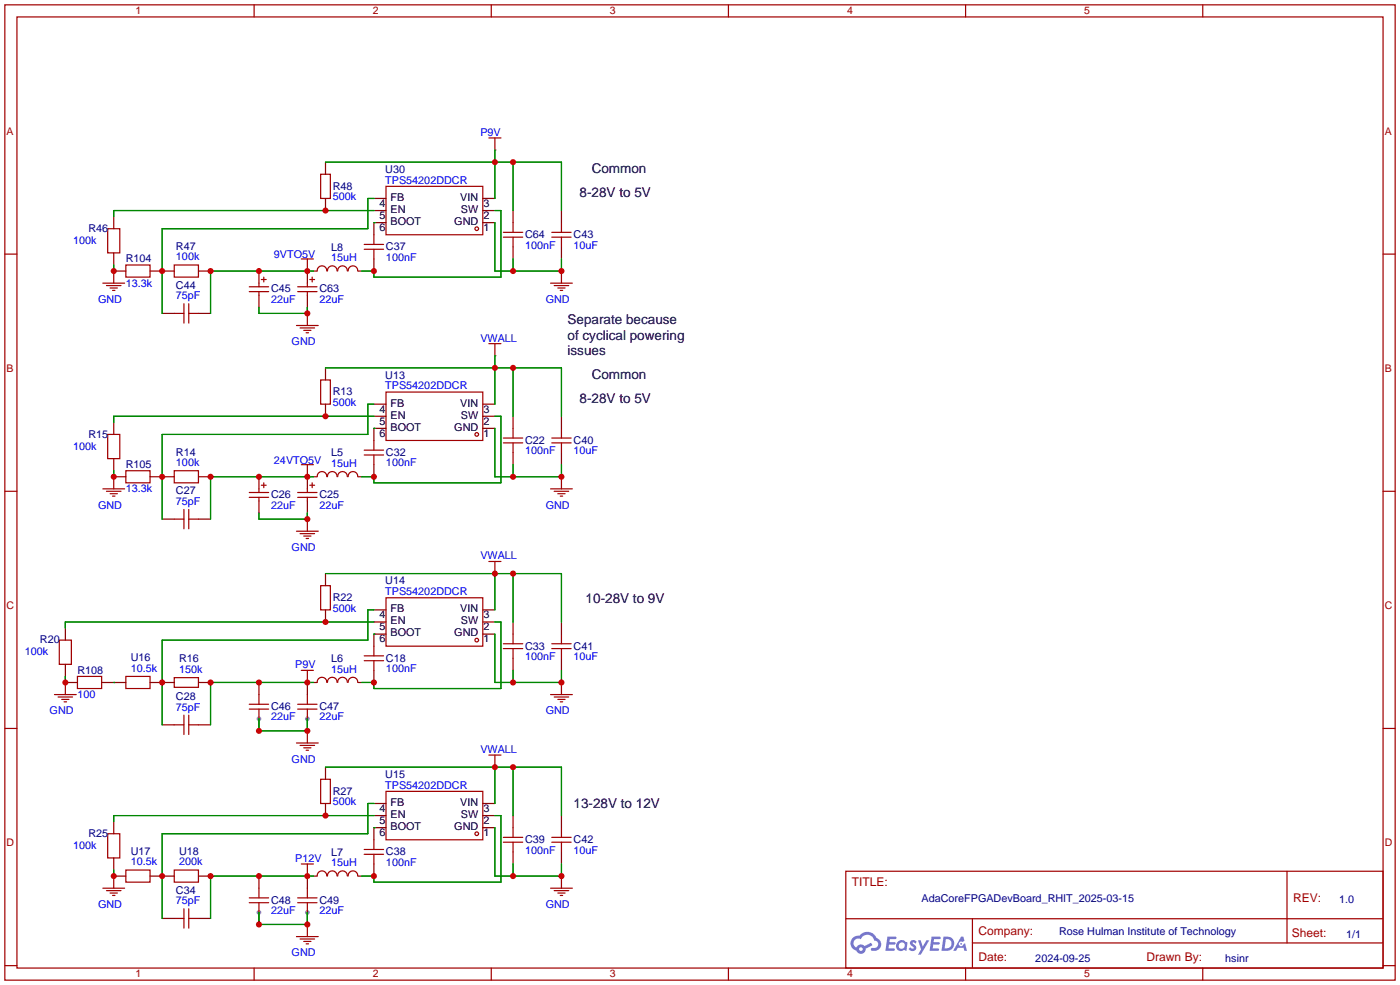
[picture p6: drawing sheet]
<svg xmlns="http://www.w3.org/2000/svg" width="294mm" height="207mm" viewBox="0 0 294 207" stroke-linecap="round" stroke-linejoin="round" font-family="sans-serif">
<g fill="#999">
<circle cx="54.4" cy="150.9" r=".51"/>
<circle cx="64.5" cy="150.9" r=".51"/>
<circle cx="54.4" cy="191.5" r=".51"/>
<circle cx="64.5" cy="191.5" r=".51"/>
</g>
<g fill="none" stroke="#a10000" stroke-width=".25">
<path d="M1 1h291.9v204.7h-291.9zM3.6 3.6h286.7v199.6h-286.7zM53.3 1v2.6M103.1 1v2.6M152.9 1v2.6M202.7 1v2.6M252.5 1v2.6M1 53.3h2.6M290.3 53.3h2.6M1 103.1h2.6M290.3 103.1h2.6M1 152.9h2.6"/>
<path d="M290.3 152.9h2.6M177.5 182.9h112.8v20.3h-112.8zM177.6 192.8h112.6M204.1 197.9h86.1M204.1 192.8v10.2M270.2 182.9v15M1 202.7h2.6M53.3 203.2v2.5M103.1 203.2v2.5M152.9 203.2v2.5M202.7 203.2v2.5M252.5 203.2v2.5"/>
<path d="M290.3 202.7h2.6"/>
</g>
<g fill="#5487ff">
<path d="M191.2 197.5l.5-.2 .4 .1 .3 .3-.2 .4a.33 .33 0 0 0-.3-.3 .33 .33 0 0 0-.4 .1l.1 .1a.86 .86 0 0 1 .7 .7 .86 .86 0 0 1-.3 .8l-.7 .1-.6-.4 .4-.4 .5 .3 .2-.1v-.2a.88 .88 0 0 1-.6-1.3z"/>
<path d="M192.7 197.4h.6l.4 1.3 .8-1.3h.6l-1.8 3h-.6l.6-1.1z"/>
<path d="M186.3 196.6h1.6l.3 .1-.1 .4h-1.3l-.1 .6h1.1l.2 .3-.3 .3h-1.1l-.1 .8h1.2l.1 .2-.1 .2-1.8 .1z"/>
<path d="M195.6 196.6h1.6l.2 .1v.4h-1.3l-.1 .6h1.1l.2 .3-.3 .3h-1.1l-.1 .8h1.2l.1 .2-.1 .2-1.9 .1z"/>
<path d="M201.7 196.6h.5l.3 .9-.5 .2a.5 .5 0 0 0-.7 .2 .5 .5 0 0 0 .3 .7 .5 .5 0 0 0 .6-.4l.4-.2 .4 1.6h-.6l-.1-.7h-1.2l-.4 .7h-.6z"/>
<path d="M198 196.6l-.4 3h1a1.51 1.51 0 0 0 1.7-1.5 1.51 1.51 0 0 0-1.8-1.5zM198.6 197.1a1.02 1.02 0 0 1 1.1 1.2 1.02 1.02 0 0 1-1.4 .8z"/>
<path d="M188.5 197.6a1.11 1.11 0 0 0-.3 1.6 1.11 1.11 0 0 0 1.6 .2l.5 .2 .2-1.7-.4-.2a1.02 1.02 0 0 0-1.6-.1zM188.6 198.5a.67 .67 0 0 1 1.3 0 .67 .67 0 0 1-1.3 0z"/>
<path d="M179 196.9a1.58 1.58 0 0 0 .8 2.6 1.01 1.01 0 0 0 1.1 .7 1.01 1.01 0 0 0 .8-1.1l1.4-.7-.3-.5-1.3 .7a1.03 1.03 0 0 0-1.7 .3 1 1 0 0 1-.5-1.4 1 1 0 0 1 1.4-.3 1.49 1.49 0 0 1 1.5-1 1.49 1.49 0 0 1 1.4 1.2 .82 .82 0 0 1 .7 1.1 .82 .82 0 0 1-1.2 .5l-.3 .1v.3a1.4 1.4 0 0 0 2-.6 1.4 1.4 0 0 0-.8-1.9 2.19 2.19 0 0 0-3.7-.5l-.8 .1zM180.3 199.2a.4 .4 0 0 1 .8 0 .4 .4 0 0 1-.8 0z"/>
<circle cx="201.8" cy="198.1" r=".19"/>
</g>
<g fill="none" stroke="#a10000" stroke-width=".25">
<path d="M67.3 36.6h2v5.1h-2zM81 39.1h20.3v10.2h-20.3zM102.6 29h2.6M103.9 29v2.5M21.6 59.4h4.6M22.4 59.9h3M22.6 48h2.5v5.1h-2.5zM23.9 56.9v2.5M26.4 55.6h5.1v2.6h-5.1zM36.6 55.6h5.1v2.6h-5.1zM54.4 59.4v.8M54.9 58.7h1"/>
<path d="M55.4 58.2v1M63.2 54.4h2.6M64.5 54.4v2.5M64.5 59.4v.8M65 58.7h1M65.5 58.2v1M66.6 56.9a1.01 1.01 0 0 1 1-1.1 1.01 1.01 0 0 1 1 1.1M68.7 56.9a1.01 1.01 0 0 1 1-1.1 1.01 1.01 0 0 1 1.1 1.1M70.9 56.9a1.01 1.01 0 0 1 1-1.1 1.01 1.01 0 0 1 1 1.1M73.1 56.9a1.01 1.01 0 0 1 1-1.1 1.01 1.01 0 0 1 1 1.1M76.5 52.3h4M76.5 51.3h4"/>
<path d="M78.5 49.3v2M78.5 52.3v2.1M105.7 49.8h4M105.7 48.8h4M107.7 46.7v2.1M107.7 49.8v2M115.6 59.4h4.5M115.8 49.8h4.1M115.8 48.8h4.1M116.3 59.9h3.1M117.9 46.7v2.1M117.9 49.8v2"/>
<path d="M117.9 56.9v2.5M23.1 60.5h1.5M23.6 61h.5M36.6 65.8h2M38.6 63.8v4M39.6 63.8v4M39.6 65.8h2.1M52.3 60.2h4.1M52.3 61.2h4.1M54.4 61.2v.8M62.2 68.3h4.6M62.5 60.2h4"/>
<path d="M62.5 61.2h4M63 68.8h3M63.8 69.3h1.5M64.3 69.9h.5M64.5 61.2v.8M64.5 65.8v2.5M67.3 79.8h2v5h-2zM102.6 72.1h2.6M103.9 72.1v2.6M117.1 60.5h1.5M117.6 61h.5M22.6 91.2h2.5v5.1h-2.5z"/>
<path d="M26.4 98.8h5.1v2.5h-5.1zM36.6 98.8h5.1v2.5h-5.1zM63.2 97.5h2.6M64.5 97.5v2.6M76.5 95.5h4M76.5 94.5h4M78.5 92.5v2M78.5 95.5v2M81 82.3h20.3v10.2h-20.3zM105.7 93h4M105.7 91.9h4M107.7 89.9v2"/>
<path d="M107.7 93v2M115.8 93h4.1M115.8 91.9h4.1M117.9 89.9v2M117.9 93v2M21.6 102.6h4.6M22.4 103.1h3M23.1 103.6h1.5M23.6 104.1h.5M23.9 100.1v2.5M36.6 109h2M38.6 106.9v4.1"/>
<path d="M39.6 106.9v4.1M39.6 109h2.1M52.3 103.4h4.1M52.3 104.4h4.1M54.4 102.6v.8M54.4 104.4v.8M54.9 101.9h1M55.4 101.3v1.1M62.2 111.5h4.6M62.5 103.4h4M62.5 104.4h4M63 112h3"/>
<path d="M63.8 112.5h1.5M64.3 113h.5M64.5 102.6v.8M64.5 104.4v.8M64.5 109v2.5M65 101.9h1M65.5 101.3v1.1M66.6 100.1a1.01 1.01 0 0 1 1-1.1 1.01 1.01 0 0 1 1 1.1M68.7 100.1a1.01 1.01 0 0 1 1-1.1 1.01 1.01 0 0 1 1.1 1.1M70.9 100.1a1.01 1.01 0 0 1 1-1.1 1.01 1.01 0 0 1 1 1.1M73.1 100.1a1.01 1.01 0 0 1 1-1.1 1.01 1.01 0 0 1 1 1.1M102.6 117.9h2.6"/>
<path d="M103.9 117.9v2.5M115.6 102.6h4.5M116.3 103.1h3.1M117.1 103.6h1.5M117.6 104.1h.5M117.9 100.1v2.5M12.4 134.4h2.6v5h-2.6zM67.3 122.9h2v5.1h-2zM76.5 138.7h4M76.5 137.7h4M78.5 135.6v2.1M78.5 138.7v2"/>
<path d="M81 125.5h20.3v10.1h-20.3zM105.7 136.1h4M105.7 135.1h4M107.7 133.1v2M107.7 136.1v2.1M115.8 136.1h4.1M115.8 135.1h4.1M117.9 133.1v2M117.9 136.1v2.1M11.4 145.8h4.6M12.2 146.3h3M13 146.8h1.5"/>
<path d="M13.5 147.3h.5M13.7 143.3v2.5M16.3 142h5v2.5h-5zM26.4 142h5.1v2.5h-5.1zM36.6 142.2h5.1v2.1h-5.1zM36.6 152.1h2M38.6 150.1v4.1M39.6 150.1v4.1M39.6 152.1h2.1M52.3 148.8h4.1M52.3 147.8h4.1M54.4 145.8v2"/>
<path d="M54.4 148.8v2.1M62.2 156h4.6M62.5 148.8h4M62.5 147.8h4M63 156.5h3M63.2 140.7h2.6M63.8 157h1.5M64.3 157.5h.5M64.5 140.7v2.6M64.5 145.8v2M64.5 148.8v2.1M64.5 153.4v2.6"/>
<path d="M66.6 143.2a1.01 1.01 0 0 1 1-1 1.01 1.01 0 0 1 1 1M68.7 143.2a1.01 1.01 0 0 1 1-1 1.01 1.01 0 0 1 1.1 1M70.9 143.2a1.01 1.01 0 0 1 1-1 1.01 1.01 0 0 1 1 1M73.1 143.2a1.01 1.01 0 0 1 1-1 1.01 1.01 0 0 1 1 1M102.6 158.5h2.6M103.9 158.5v2.5M115.6 145.8h4.5M116.3 146.3h3.1M117.1 146.8h1.5M117.6 147.3h.5M117.9 143.3v2.5M22.6 175h2.5v5.1h-2.5z"/>
<path d="M67.3 163.6h2v5.1h-2zM76.5 179.3h4M76.5 178.3h4M78.5 176.3v2M78.5 179.3v2.1M81 166.1h20.3v10.2h-20.3zM105.7 176.8h4M105.7 175.8h4M107.7 173.7v2.1M107.7 176.8v2M115.8 176.8h4.1M115.8 175.8h4.1"/>
<path d="M117.9 173.7v2.1M117.9 176.8v2M21.6 186.4h4.6M22.4 186.9h3M23.1 187.5h1.5M23.6 188h.5M23.9 183.9v2.5M26.4 182.6h5.1v2.6h-5.1zM36.6 182.6h5.1v2.6h-5.1zM36.6 192.8h2M38.6 190.8v4M39.6 190.8v4"/>
<path d="M39.6 192.8h2.1M52.3 189.5h4.1M52.3 188.5h4.1M54.4 186.4v2.1M54.4 189.5v2M62.2 196.6h4.6M62.5 189.5h4M62.5 188.5h4M63 197.1h3M63.2 181.4h2.6M63.8 197.6h1.5M64.3 198.1h.5"/>
<path d="M64.5 181.4v2.5M64.5 186.4v2.1M64.5 189.5v2M64.5 194.1v2.5M66.6 183.9a1.01 1.01 0 0 1 1-1.1 1.01 1.01 0 0 1 1 1.1M68.7 183.9a1.01 1.01 0 0 1 1-1.1 1.01 1.01 0 0 1 1.1 1.1M70.9 183.9a1.01 1.01 0 0 1 1-1.1 1.01 1.01 0 0 1 1 1.1M73.1 183.9a1.01 1.01 0 0 1 1-1.1 1.01 1.01 0 0 1 1 1.1M115.6 186.4h4.5M116.3 186.9h3.1M117.1 187.5h1.5M117.6 188h.5"/>
<path d="M117.9 183.9v2.5"/>
<circle cx="100.1" cy="48" r=".38"/>
<circle cx="100.1" cy="91.2" r=".38"/>
<circle cx="100.1" cy="134.4" r=".38"/>
<circle cx="100.1" cy="175" r=".38"/>
</g>
<g fill="none" stroke="#870000" stroke-width=".25">
<path d="M68.3 34v2.6M103.9 31.5h.1M23.9 56.9h.1M23.9 45.5v2.5M23.9 53.1v2.5M23.9 56.9h2.5M31.5 56.9h5.1M41.7 56.9h2.5M54.4 56.9v2.5M64.5 56.9h.1M64.5 56.9v2.5M65.8 56.9h.7"/>
<path d="M68.3 41.7v2.5M75.2 56.9h.7M78.5 54.4v2.5M78.5 44.2h2.5M78.5 41.7h2.5M81 46.7h-2.5v2.6M101.3 46.7h2.6M101.3 44.2h2.6M101.3 41.7h2.6M107.7 44.2v2.5M107.7 51.8v2.6M117.9 56.9h.1"/>
<path d="M117.9 44.2v2.5M117.9 51.8v2.6M34 65.8h2.6M41.7 65.8h2.5M54.4 62v2.5M64.5 65.8h.1M64.5 62v2.5M68.3 77.2v2.6M103.9 74.7h.1M23.9 88.6v2.6M23.9 96.3v2.5M68.3 84.8v2.6"/>
<path d="M78.5 87.4h2.5M78.5 84.8h2.5M78.5 97.5v2.6M81 89.9h-2.5v2.6M101.3 89.9h2.6M101.3 87.4h2.6M101.3 84.8h2.6M107.7 87.4v2.5M107.7 95v2.5M117.9 87.4v2.5M117.9 95v2.5M23.9 100.1h.1"/>
<path d="M23.9 100.1h2.5M31.5 100.1h5.1M34 109h2.6M41.7 100.1h2.5M41.7 109h2.5M54.4 100.1v2.5M54.4 105.2v2.5M64.5 109h.1M64.5 100.1h.1M64.5 100.1v2.5M64.5 105.2v2.5M65.8 100.1h.7"/>
<path d="M75.2 100.1h.7M117.9 100.1h.1M13.7 131.8v2.6M13.7 139.4v2.6M68.3 120.4v2.5M68.3 128v2.6M78.5 130.6h2.5M78.5 128h2.5M81 133.1h-2.5v2.5M101.3 133.1h2.6M101.3 130.6h2.6M101.3 128h2.6"/>
<path d="M103.9 120.4h.1M107.7 130.6v2.5M107.7 138.2v2.5M117.9 130.6v2.5M117.9 138.2v2.5M13.7 143.3h.1M13.7 143.3h2.6M21.3 143.3h5.1M31.5 143.3h5.1M34 152.1h2.6M41.7 152.1h2.5M41.7 143.3h2.5"/>
<path d="M54.4 143.3v2.5M54.4 150.9v2.5M64.5 153.4h.1M64.5 143.3h.1M64.5 143.3v2.5M64.5 150.9v2.5M65.8 143.3h.7M75.2 143.3h.7M78.5 140.7v2.6M117.9 143.3h.1M23.9 172.5v2.5M68.3 161v2.6"/>
<path d="M68.3 168.7v2.5M78.5 171.2h2.5M78.5 168.7h2.5M81 173.7h-2.5v2.6M101.3 173.7h2.6M101.3 171.2h2.6M101.3 168.7h2.6M103.9 161h.1M107.7 171.2v2.5M107.7 178.8v2.6M117.9 171.2v2.5M117.9 178.8v2.6"/>
<path d="M23.9 183.9h.1M23.9 180.1v2.5M23.9 183.9h2.5M31.5 183.9h5.1M34 192.8h2.6M41.7 192.8h2.5M41.7 183.9h2.5M54.4 183.9v2.5M54.4 191.5v2.6M64.5 194.1h.1M64.5 183.9h.1M64.5 183.9v2.5"/>
<path d="M64.5 191.5v2.6M65.8 183.9h.7M75.2 183.9h.7M78.5 181.4v2.5M117.9 183.9h.1"/>
</g>
<g fill="none" stroke="#008700" stroke-width=".25">
<path d="M68.3 34h49.6v10.2M103.9 31.5v10.2M107.7 34v10.2M23.9 55.6v1.3M65.8 56.9h-21.6v8.9M78.5 46.7h.1M78.5 44.2h-54.6v1.3M78.5 41.7h-1.3v6.3h-43.2v17.8M103.9 46.7v10.2h14v-2.5M103.9 44.2h1.3v14h-26.7v-1.3h-2.6M107.7 54.4v2.5M54.4 64.5v1.3h10.1v-1.3"/>
<path d="M68.3 77.2h49.6v10.2M103.9 74.7v10.1M107.7 77.2v10.2M23.9 98.8v1.3M78.5 89.9h.1M78.5 87.4h-54.6v1.2M78.5 84.8h-1.3v6.4h-43.2v17.8M103.9 87.4h1.3v13.9h-26.7v-1.2h-2.6M103.9 89.9v10.2h14v-2.6M107.7 97.5v2.6M54.4 107.7v1.3h10.1v-1.3M65.8 100.1h-21.6v8.9"/>
<path d="M68.3 120.4h49.6v10.2M78.5 133.1h.1M78.5 128h-1.3v6.4h-43.2v17.7M78.5 130.6h-64.8v1.2M103.9 133.1v10.2h14v-2.6M103.9 120.4v7.6M103.9 130.6h1.3v13.9h-26.7v-1.2h-2.6M107.7 120.4v10.2M13.7 142v1.3M23.9 143.3h.1M54.4 150.9v2.5h10.1v-2.5M65.8 143.3h-21.6v8.8"/>
<path d="M107.7 140.7v2.6M68.3 161h49.6v10.2M78.5 173.7h.1M78.5 171.2h-54.6v1.3M78.5 168.7h-1.3v6.3h-43.2v17.8M103.9 173.7v10.2h14v-2.5M103.9 161v7.7M103.9 171.2h1.3v14h-26.7v-1.3h-2.6M107.7 161v10.2M23.9 182.6v1.3M54.4 191.5v2.6h10.1v-2.6M65.8 183.9h-21.6v8.9"/>
<path d="M107.7 181.4v2.5"/>
</g>
<g fill="#c00">
<circle cx="68.3" cy="87.4" r=".63"/>
<circle cx="44.2" cy="100.1" r=".63"/>
<circle cx="54.4" cy="100.1" r=".63"/>
<circle cx="64.5" cy="100.1" r=".63"/>
<circle cx="64.5" cy="109" r=".63"/>
<circle cx="34" cy="100.1" r=".63"/>
<circle cx="23.9" cy="100.1" r=".63"/>
<circle cx="107.7" cy="77.2" r=".63"/>
<circle cx="103.9" cy="77.2" r=".63"/>
<circle cx="117.9" cy="100.1" r=".63"/>
<circle cx="107.7" cy="100.1" r=".63"/>
<circle cx="78.5" cy="100.1" r=".63"/>
<circle cx="78.5" cy="143.3" r=".63"/>
<circle cx="103.9" cy="120.4" r=".63"/>
<circle cx="107.7" cy="120.4" r=".63"/>
<circle cx="34" cy="143.3" r=".63"/>
<circle cx="68.3" cy="130.6" r=".63"/>
<circle cx="117.9" cy="143.3" r=".63"/>
<circle cx="107.7" cy="143.3" r=".63"/>
<circle cx="44.2" cy="143.3" r=".63"/>
<circle cx="54.4" cy="143.3" r=".63"/>
<circle cx="64.5" cy="143.3" r=".63"/>
<circle cx="13.7" cy="143.3" r=".63"/>
<circle cx="54.4" cy="153.4" r=".63"/>
<circle cx="64.5" cy="153.4" r=".63"/>
<circle cx="78.5" cy="183.9" r=".63"/>
<circle cx="103.9" cy="161" r=".63"/>
<circle cx="107.7" cy="161" r=".63"/>
<circle cx="34" cy="183.9" r=".63"/>
<circle cx="68.3" cy="171.2" r=".63"/>
<circle cx="117.9" cy="183.9" r=".63"/>
<circle cx="107.7" cy="183.9" r=".63"/>
<circle cx="44.2" cy="183.9" r=".63"/>
<circle cx="54.4" cy="183.9" r=".63"/>
<circle cx="64.5" cy="183.9" r=".63"/>
<circle cx="23.9" cy="183.9" r=".63"/>
<circle cx="54.4" cy="194.1" r=".63"/>
<circle cx="64.5" cy="194.1" r=".63"/>
<circle cx="117.9" cy="56.9" r=".63"/>
<circle cx="107.7" cy="56.9" r=".63"/>
<circle cx="107.7" cy="34" r=".63"/>
<circle cx="103.9" cy="34" r=".63"/>
<circle cx="78.5" cy="56.9" r=".63"/>
<circle cx="34" cy="56.9" r=".63"/>
<circle cx="68.3" cy="44.2" r=".63"/>
<circle cx="44.2" cy="56.9" r=".63"/>
<circle cx="54.4" cy="56.9" r=".63"/>
<circle cx="64.5" cy="56.9" r=".63"/>
<circle cx="23.9" cy="56.9" r=".63"/>
<circle cx="64.5" cy="65.8" r=".63"/>
</g>
<g font-size="2.8">
<text x="121.7" y="41.4">8-28V to 5V</text>
<text x="124.2" y="36.3">Common</text>
<text x="119.1" y="68.1">Separate because</text>
<text x="119.1" y="71.3">of cyclical powering</text>
<text x="119.1" y="74.4">issues</text>
<text x="124.2" y="79.5">Common</text>
<text x="121.7" y="84.6">8-28V to 5V</text>
<text x="122.9" y="126.5">10-28V to 9V</text>
<text x="120.4" y="169.7">13-28V to 12V</text>
</g>
<g font-size="2.5" fill="#a00000">
<text x="178.8" y="186">TITLE:</text>
<text x="271.4" y="189.3">REV:</text>
<text x="205.4" y="196.2">Company:</text>
<text x="271.2" y="196.6">Sheet:</text>
<text x="205.4" y="201.7">Date:</text>
<text x="240.7" y="201.8">Drawn By:</text>
</g>
<g font-size="2.3" fill="#00f">
<text x="100.8" y="28.5">P9V</text>
<text x="80.9" y="38.5">TPS54202DDCR</text>
<text x="69.8" y="42">500k</text>
<text x="15.3" y="51.2">100k</text>
<text x="110.2" y="52.2">100nF</text>
<text x="120.4" y="52.2">10uF</text>
<text x="36.9" y="54.7">100k</text>
<text x="57.5" y="54.2">9VTO5V</text>
<text x="69.5" y="54.8">15uH</text>
<text x="81" y="54.7">100nF</text>
<text x="20.6" y="63.6">GND</text>
<text x="26.4" y="60.2">13.3k</text>
<text x="36.9" y="62.8">75pF</text>
<text x="56.9" y="63.6">22uF</text>
<text x="67.1" y="63.6">22uF</text>
<text x="114.6" y="63.6">GND</text>
<text x="100.8" y="71.7">VWALL</text>
<text x="61.2" y="72.5">GND</text>
<text x="80.9" y="81.7">TPS54202DDCR</text>
<text x="69.8" y="85.2">500k</text>
<text x="15.3" y="94.4">100k</text>
<text x="110.2" y="95.4">100nF</text>
<text x="120.4" y="95.4">10uF</text>
<text x="36.9" y="97.8">100k</text>
<text x="57.5" y="97.4">24VTO5V</text>
<text x="69.5" y="98">15uH</text>
<text x="81" y="97.9">100nF</text>
<text x="20.6" y="106.8">GND</text>
<text x="26.4" y="103.3">13.3k</text>
<text x="36.9" y="106">75pF</text>
<text x="56.9" y="106.8">22uF</text>
<text x="67.1" y="106.8">22uF</text>
<text x="114.6" y="106.8">GND</text>
<text x="61.2" y="115.7">GND</text>
<text x="100.8" y="117.4">VWALL</text>
<text x="80.9" y="124.9">TPS54202DDCR</text>
<text x="69.8" y="128.4">500k</text>
<text x="5.2" y="137.6">100k</text>
<text x="27.4" y="141">10.5k</text>
<text x="37.6" y="141.3">150k</text>
<text x="62" y="140.3">P9V</text>
<text x="69.5" y="141.2">15uH</text>
<text x="81" y="141.1">100nF</text>
<text x="110.2" y="138.5">100nF</text>
<text x="120.4" y="138.5">10uF</text>
<text x="10.4" y="149.9">GND</text>
<text x="16.3" y="146.5">100</text>
<text x="36.9" y="149.2">75pF</text>
<text x="114.6" y="149.9">GND</text>
<text x="56.9" y="151.2">22uF</text>
<text x="67.1" y="151.2">22uF</text>
<text x="61.2" y="160.1">GND</text>
<text x="100.8" y="158.1">VWALL</text>
<text x="80.9" y="165.5">TPS54202DDCR</text>
<text x="69.8" y="169">500k</text>
<text x="15.3" y="178.2">100k</text>
<text x="110.2" y="179.2">100nF</text>
<text x="120.4" y="179.2">10uF</text>
<text x="27.4" y="181.7">10.5k</text>
<text x="37.6" y="181.7">200k</text>
<text x="62" y="180.9">P12V</text>
<text x="69.5" y="181.8">15uH</text>
<text x="81" y="181.7">100nF</text>
<text x="20.6" y="190.6">GND</text>
<text x="36.9" y="189.8">75pF</text>
<text x="56.9" y="191.9">22uF</text>
<text x="67.1" y="191.9">22uF</text>
<text x="114.6" y="190.6">GND</text>
<text x="61.2" y="200.7">GND</text>
</g>
<g font-size="2.3" fill="#000080">
<text x="69.8" y="39.8">R48</text>
<text x="80.9" y="36.3">U30</text>
<text x="18.6" y="48.7">R46</text>
<text x="36.9" y="52.5">R47</text>
<text x="69.5" y="52.6">L8</text>
<text x="81" y="52.5">C37</text>
<text x="110.2" y="50">C64</text>
<text x="120.4" y="50">C43</text>
<text x="26.4" y="55.1">R104</text>
<text x="36.9" y="60.6">C44</text>
<text x="56.9" y="61.4">C45</text>
<text x="67.1" y="61.4">C63</text>
<text x="69.8" y="83">R13</text>
<text x="80.9" y="79.5">U13</text>
<text x="18.6" y="91.9">R15</text>
<text x="36.9" y="95.6">R14</text>
<text x="69.5" y="95.8">L5</text>
<text x="81" y="95.7">C32</text>
<text x="110.2" y="93.2">C22</text>
<text x="120.4" y="93.2">C40</text>
<text x="26.4" y="98.3">R105</text>
<text x="36.9" y="103.8">C27</text>
<text x="56.9" y="104.6">C26</text>
<text x="67.1" y="104.6">C25</text>
<text x="80.9" y="122.7">U14</text>
<text x="69.8" y="126.1">R22</text>
<text x="8.4" y="135">R20</text>
<text x="110.2" y="136.4">C33</text>
<text x="120.4" y="136.4">C41</text>
<text x="16.3" y="141.4">R108</text>
<text x="27.4" y="138.7">U16</text>
<text x="37.6" y="139">R16</text>
<text x="69.5" y="139">L6</text>
<text x="81" y="138.9">C18</text>
<text x="36.9" y="146.9">C28</text>
<text x="56.9" y="149">C46</text>
<text x="67.1" y="149">C47</text>
<text x="69.8" y="166.8">R27</text>
<text x="80.9" y="163.3">U15</text>
<text x="18.6" y="175.7">R25</text>
<text x="27.4" y="179.4">U17</text>
<text x="37.6" y="179.5">U18</text>
<text x="69.5" y="179.6">L7</text>
<text x="81" y="179.5">C38</text>
<text x="110.2" y="177">C39</text>
<text x="120.4" y="177">C42</text>
<text x="36.9" y="187.6">C34</text>
<text x="56.9" y="189.6">C48</text>
<text x="67.1" y="189.6">C49</text>
<text x="193.5" y="189.3">AdaCoreFPGADevBoard_RHIT_2025-03-15</text>
<text x="281.1" y="189.4">1.0</text>
<text x="222.3" y="196.2">Rose Hulman Institute of Technology</text>
<text x="282.6" y="196.9">1/1</text>
<text x="217.3" y="202">2024-09-25</text>
<text x="257.2" y="201.9">hsinr</text>
</g>
<g font-size="2.3">
<text x="79.6" y="43.4">4</text>
<text x="79.6" y="46">5</text>
<text x="82" y="42.1">FB</text>
<text x="82" y="44.7">EN</text>
<text x="82" y="47.2">BOOT</text>
<text x="95.4" y="47.2">GND</text>
<text x="96.6" y="42.1">VIN</text>
<text x="96.8" y="44.7">SW</text>
<text x="101.5" y="46">2</text>
<text x="101.5" y="43.4">3</text>
<text x="79.6" y="48.5">6</text>
<text x="101.5" y="48.5">1</text>
<text x="79.6" y="86.6">4</text>
<text x="79.6" y="89.1">5</text>
<text x="82" y="85.3">FB</text>
<text x="82" y="87.9">EN</text>
<text x="96.6" y="85.3">VIN</text>
<text x="96.8" y="87.9">SW</text>
<text x="101.5" y="89.1">2</text>
<text x="101.5" y="86.6">3</text>
<text x="79.6" y="91.7">6</text>
<text x="82" y="90.4">BOOT</text>
<text x="95.4" y="90.4">GND</text>
<text x="101.5" y="91.7">1</text>
<text x="79.6" y="129.8">4</text>
<text x="82" y="128.5">FB</text>
<text x="82" y="131">EN</text>
<text x="96.6" y="128.5">VIN</text>
<text x="96.8" y="131">SW</text>
<text x="101.5" y="129.8">3</text>
<text x="79.6" y="132.3">5</text>
<text x="79.6" y="134.9">6</text>
<text x="82" y="133.6">BOOT</text>
<text x="95.4" y="133.6">GND</text>
<text x="101.5" y="134.9">1</text>
<text x="101.5" y="132.3">2</text>
<text x="79.6" y="170.4">4</text>
<text x="79.6" y="173">5</text>
<text x="82" y="169.1">FB</text>
<text x="82" y="171.7">EN</text>
<text x="96.6" y="169.1">VIN</text>
<text x="96.8" y="171.7">SW</text>
<text x="101.5" y="173">2</text>
<text x="101.5" y="170.4">3</text>
<text x="79.6" y="175.5">6</text>
<text x="82" y="174.2">BOOT</text>
<text x="95.4" y="174.2">GND</text>
<text x="101.5" y="175.5">1</text>
</g>
<g font-size="2.2" fill="#a00000">
<text x="28.4" y="3">1</text>
<text x="78.2" y="3">2</text>
<text x="128" y="3">3</text>
<text x="177.8" y="3">4</text>
<text x="227.6" y="3">5</text>
<text x="1.4" y="28.3">A</text>
<text x="290.7" y="28.3">A</text>
<text x="1.4" y="78">B</text>
<text x="290.7" y="78">B</text>
<text x="1.4" y="127.8">C</text>
<text x="290.7" y="127.8">C</text>
<text x="1.4" y="177.6">D</text>
<text x="290.7" y="177.6">D</text>
<text x="28.4" y="205.2">1</text>
<text x="78.2" y="205.2">2</text>
<text x="128" y="205.2">3</text>
<text x="177.8" y="205.2">4</text>
<text x="227.6" y="205.2">5</text>
</g>
</svg>
